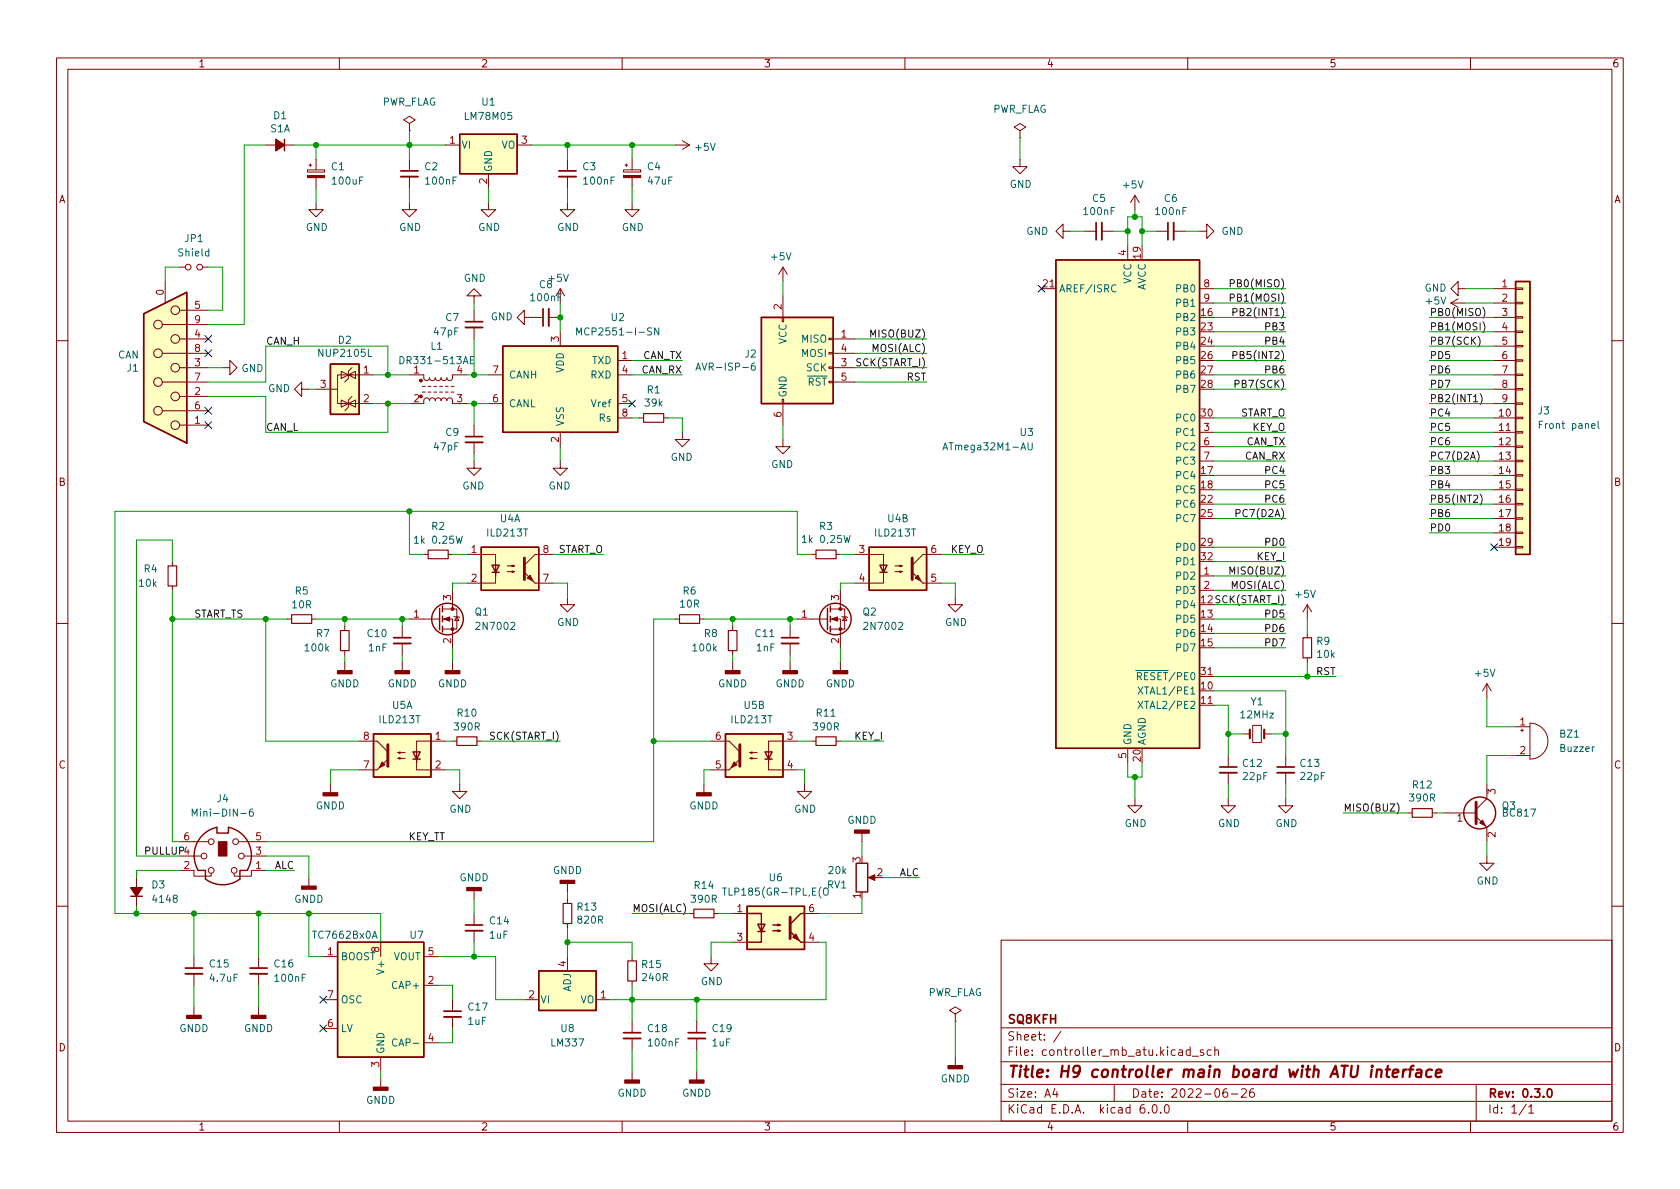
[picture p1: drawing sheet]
<svg xmlns="http://www.w3.org/2000/svg" width="297mm" height="210mm" viewBox="0 0 297 210" stroke-linecap="round" stroke-linejoin="round" font-family="sans-serif">
<g fill="none" stroke="#840000" stroke-width=".18">
<path d="M10 10.2h277v190.1h-277zM12 12.2h273v186.1h-273zM60 10.2v2M110 10.2v2M160 10.2v2M210 10.2v2M260 10.2v2M47 25.6h5.1M54.4 30h3v.4h-3zM54.6 29.2h.5M54.9 29v.5M55.9 35.8v1.3h1.2l-1.2 1.2-1.3-1.2h1.3"/>
<path d="M55.9 28.2v1.8M55.9 31.4v1.9M72.4 35.8v1.3h1.3l-1.3 1.2-1.3-1.2h1.3M72.4 21.8l1-.6-1-.6-1 .6 1 .6v1.3M72.4 23.1h.1M72.4 28.2v2M72.4 31.2v2.1M78.7 25.6h2.6M86.4 35.8v1.3h1.2l-1.2 1.2-1.3-1.2h1.3M86.4 30.7v2.6M91.4 25.6h2.6M100.3 35.8v1.3h1.3l-1.3 1.2-1.2-1.2h1.2"/>
<path d="M100.3 28.2v2M100.3 31.2v2.1M110.2 30h3.1v.4h-3.1zM110.5 29.2h.5M110.7 29v.5M111.8 35.8v1.3h1.2l-1.2 1.2-1.3-1.2h1.3M111.8 28.2v1.8M111.8 31.4v1.9M119.4 25.6h2.5M120.6 24.9l1.3 .7M121.9 25.6l-1.3 .8M180.3 28.2v1.3h1.3l-1.3 1.2-1.2-1.2h1.2"/>
<path d="M180.3 23.1l1.1-.6-1.1-.7-1 .7 1 .6v1.3M180.3 24.4h.1M200.7 34.5l.7 1.3M200.7 34.5v2.6M200.7 34.5l-.8 1.3M28.7 57.4h8.1M29.2 49.8v3.8M31.7 59.9h5.1M31.7 47.2h1.1M31.7 54.9h5.1M35.8 47.2h1M83.8 52.3h-1.3l1.3-1.3 1.3 1.3h-1.3v1.3"/>
<path d="M83.8 54.9v2M83.8 57.9v2M92.7 56.1v1.3l-1.3-1.3 1.3-1.2v1.2h3.3M97 56.1h2.1M99.1 51v2.6M99.1 58.7v2.5M99.1 51l.7 1.3M99.1 51l-.8 1.3M138.3 56.1h.3v.8h-.3zM138.4 47.2v2.6M138.4 52.3v3.8M138.4 47.2l.8 1.3"/>
<path d="M138.4 47.2l-.7 1.3M146.6 59.8h.7v.3h-.7zM147.3 59.9h3.8M184.1 51h2.6M188 40.9v1.3l-1.3-1.3 1.3-1.3v1.3h1.2M191.8 40.9h2M194.8 40.9h2M199.4 43.4v2.6M204.5 40.9h2M207.5 40.9h2M212.1 40.9h1.3v1.3l1.2-1.3-1.2-1.3v1.3M212.1 51h2.5"/>
<path d="M212.1 53.6h2.5M256.5 53.6h2.6M256.5 53.6l1.3 .8M257.8 51v1.3l-1.3-1.3 1.3-1.2v1.2h1.3M257.8 52.8l-1.3 .8M264.2 56.1h3.8M264.2 51h3.8M264.2 53.6h3.8M264.2 58.7h3.8M268 58.5h1.2v.3h-1.2zM268 56h1.2v.3h-1.2zM268 53.5h1.2v.2h-1.2z"/>
<path d="M268 50.9h1.2v.3h-1.2zM10 60.2h2M28.7 62.5h8.1M28.7 67.6h8.1M28.7 72.6h8.1M31.7 65h5.1M31.7 70.1h5.1M31.7 75.2h5.1M39.4 65h1.2v1.3l1.3-1.3-1.3-1.3v1.3M53.3 68.8v1.3l-1.2-1.3 1.2-1.2v1.2h1.3M55.9 68.8h3.8M60.3 65.7l1.3 .6-1.3 .6z"/>
<path d="M60.3 70.7l1.3 .7-1.3 .6zM61.6 66.3h-1.9v5.1h1.9M61.6 71.4l1.3-.7v1.3zM61.6 66.3l1.3-.6v1.2l-1.3-.6h.6M61.6 66.3h4.4M61.6 71.4h4.4M62.2 65l-.6 .7v1.2l-.6 .7M62.2 70.1l-.6 .6v1.3l-.6 .6M72.4 66.3h2.5l.1 .7 .4 .3 .4-.1 .1-.4 .2 .3 .3 .2 .4-.1 .2-.4 .1 .3 .3 .2 .4-.1 .2-.4 .1 .3 .3 .2 .4-.1 .2-.4 .2 .4 .4 .1 .4-.3v-.7h2.5M72.4 71.4h2.5l.1-.8 .4-.2 .4 .1 .1 .4 .2-.4 .3-.1 .4 .1 .2 .4 .2-.5h.4l.3 .1 .1 .4 .2-.4 .4-.1 .3 .1 .1 .4 .2-.4 .4-.1 .4 .2v.8h2.5M74.7 69.3h.5M74.7 68.3h.5"/>
<path d="M75.7 69.3h.5M75.7 68.3h.5M76.7 69.3h.5M76.7 68.3h.5M77.7 69.3h.5M77.7 68.3h.5M78.7 69.3h.5M78.7 68.3h.5M79.8 69.3h.5M79.8 68.3h.5M83.8 75.2v2M83.8 78.2v2.1"/>
<path d="M86.4 66.3h2.5M86.4 71.4h2.5M99.1 76.4v2.6M109.2 63.7h2.6M109.2 66.3h2.6M109.2 71.4h2.6M109.2 73.9h2.6M113 73.9h.8M117.3 73.9h.8M120.6 76.4v1.3h-1.2l1.2 1.3 1.3-1.3h-1.3M138.3 70.6h.3v.8h-.3zM138.4 77.7v1.3h-1.2l1.2 1.3 1.3-1.3h-1.3"/>
<path d="M138.4 71.4v3.8M146.6 64.9h.7v.2h-.7zM146.6 62.4h.7v.2h-.7zM147.3 65h3.8M147.3 62.5h3.8M147.3 67.6h3.8M212.1 76.4h2.5M212.1 79h2.5M264.2 63.7h3.8M264.2 66.3h3.8M264.2 71.4h3.8M264.2 73.9h3.8"/>
<path d="M264.2 76.4h3.8M264.2 79h3.8M264.2 61.2h3.8M264.2 68.8h3.8M268 78.9h1.2v.2h-1.2zM268 76.3h1.2v.3h-1.2zM268 73.8h1.2v.2h-1.2zM268 71.2h1.2v.3h-1.2zM268 68.7h1.2v.3h-1.2zM268 66.2h1.2v.2h-1.2zM268 63.6h1.2v.3h-1.2zM268 61.1h1.2v.2h-1.2z"/>
<path d="M285 60.2h2M30.5 99.3v.8M74.9 98h.8M79.2 98h.8M82.5 98h5.1v3.8v-1.9M83.8 81.5v1.3h-1.3l1.3 1.3 1.3-1.3h-1.3M97.8 98h-3.2l-1.9 1.9M99.1 81.5v1.3h-1.3l1.3 1.3 1.2-1.3h-1.2M143.5 98h.8M147.8 98h.8M151.1 98h5.1v3.8v-1.9M166.4 98h-3.2l-1.9 1.9"/>
<path d="M212.1 81.5h2.5M264.2 81.5h3.8M264.2 84.1h3.8M264.2 86.6h3.8M264.2 89.1h3.8M264.2 91.7h3.8M264.2 94.2h3.8M264.2 96.8h3.8M268 96.6h1.2v.3h-1.2zM268 94.1h1.2v.3h-1.2zM268 91.6h1.2v.2h-1.2zM268 89h1.2v.3h-1.2z"/>
<path d="M268 86.5h1.2v.2h-1.2zM268 83.9h1.2v.3h-1.2zM268 81.4h1.2v.3h-1.2zM10 110.2h2M30.5 103.6v.8M50.8 109.5h.8M55.1 109.5h.8M61 110.7v.8M61 115.1v.7M61 117.1v1.5M71.1 110.7v2.1M71.1 113.8v2"/>
<path d="M71.1 117.1v1.5M72.4 109.5h5.3M78.2 109.5h1.8v5M78.2 107.7h2.6v3.5h-2.6M80 104.4v3.3M80 117.1v1.5M80.3 109l.1 .1h.8l.1 .1M80.8 109.1l.4 .6h-.8zM87.6 101.2v1.9h-5.1M89.7 101.1h1.2l-.3 .1v-.2l.3 .1M89.7 100.1h1.2l-.3 .1v-.3l.3 .2M94.6 103.1h3.2"/>
<path d="M100.3 105.7v1.2h1.3l-1.3 1.3-1.2-1.3h1.2M119.4 109.5h.7M123.7 109.5h.8M129.5 110.7v.8M129.5 115.1v.7M129.5 117.1v1.5M139.7 110.7v2.1M139.7 113.8v2M139.7 117.1v1.5M141 109.5h5.3M146.8 109.5h1.8v5M146.8 107.7h2.6v3.5h-2.6"/>
<path d="M148.6 104.4v3.3M148.6 117.1v1.5M148.8 109l.2 .1h.7l.2 .1M149.4 109.1l.3 .6h-.7zM156.2 101.2v1.9h-5.1M158.2 101.1h1.3l-.4 .1v-.2l.4 .1M158.2 100.1h1.3l-.4 .1v-.3l.4 .2M163.2 103.1h3.2M168.9 105.7v1.2h1.3l-1.3 1.3-1.3-1.3h1.3M212.1 101.8h2.5M212.1 104.4h2.5M212.1 119.6h2.5"/>
<path d="M231.1 106.9v2.6M231.1 112v.8M231.1 116.3v.8M231.1 106.9l.8 1.3M231.1 106.9l-.7 1.3M285 110.2h2M58.4 138.7v1.5M63.5 131.1h3.2l1.9 1.9M63.5 136.1h3.2M70.4 134.1l.3-.1v.2l-.3-.1h1.2M70.4 133.1l.3-.1v.2l-.3-.1h1.2M73.7 134.2v1.9h5"/>
<path d="M78.7 131.1h-5v3.8v-1.9M80 131.1h.8M81.3 138.7v1.2h1.2l-1.2 1.3-1.3-1.3h1.3M84.3 131.1h.8M124.5 138.7v1.5M125.7 136.1h3.2M125.7 131.1h3.2l1.9 1.9M132.6 134.1l.4-.1v.2l-.4-.1h1.3M132.6 133.1l.4-.1v.2l-.4-.1h1.3M135.9 134.2v1.9h5.1M141 131.1h-5.1v3.8v-1.9M142.2 138.7v1.2h1.3l-1.3 1.3-1.2-1.3h1.2"/>
<path d="M143.5 131.1h.8M147.8 131.1h.8M199.4 132.3v2.6M212.1 124.7h2.5M217.2 133.6v2M217.2 136.6v2.1M219.7 129.8h1.3M221.5 128.3h1.5v3h-1.5zM223.5 129.8h1.3M227.3 133.6v2M227.3 136.6v2.1M262.9 138.7v2.5l-1.9 1.9"/>
<path d="M262.9 120.9v2.5M262.9 120.9l.8 1.3M262.9 120.9l-.8 1.3M268 128.5h2.5M268 133.6h2.5M268.9 129.2h.5M269.1 128.9v.5M270.5 127.9a3.2 3.2 0 0 1 3.2 3.2 3.2 3.2 0 0 1-3.2 3.1zM24.1 155.2v5.1M31.7 153.9h2.6v1h3v-.5M31.7 151.4h3.9M31.7 148.8h5.1"/>
<path d="M42.2 148.8h4.8M43.2 151.4h3.8M47 153.9h-2.6v1h-3v-.5M54.6 155.2v1.5M83.8 157.5v1.5M100.3 156.2v1.5M100.3 159v.8M152.4 147.3v1.5M153.9 155.2h1M200.7 141.2v1.3h1.2l-1.2 1.3-1.3-1.3h1.3M217.2 141.2v1.3h1.2l-1.2 1.3-1.3-1.3h1.3M227.3 141.2v1.3h1.3l-1.3 1.3-1.2-1.3h1.2"/>
<path d="M248.9 143.8h.8M253.2 143.8h.8M255.3 143.8h5.7M261 144.4l1.9 1.9v2.5M262.9 151.4v1.2h1.3l-1.3 1.3-1.3-1.3h1.3M10 160.2h2M34.3 169.2v2M34.3 172.2v2M34.3 178v1.6M45.7 169.2v2M45.7 172.2v2M45.7 178v1.6"/>
<path d="M57.1 169.2h2.6M57.1 176.8h2.6M67.3 166.6v2.6M74.9 169.2h2.6M74.9 174.2h2.6M80 176.8v2M80 179.8v2.1M83.8 161.5v2.1M83.8 164.6v2M92.7 176.8h2.5M100.3 163.3v.8M100.3 169.2v2.5"/>
<path d="M105.4 176.8h2.5M111.8 169.2v.7M111.8 173.5v.7M121.9 161.5h.8M125.7 169.2v1.2h1.3l-1.3 1.3-1.2-1.3h1.2M126.2 161.5h.8M129.5 161.5h2.6M129.5 166.6h2.6M142.2 161.5h2.6M142.2 166.6h2.6M168.9 179.3l1-.6-1-.7-1 .7 1 .6v1.3M177 166.3h108v32h-108z"/>
<path d="M285 160.2h2M57.1 181.9h2.6M60 198.3v2M67.3 186.9v2.6M67.3 190.7v1.6M74.9 184.4h2.6M110 198.3v2M111.8 180.6v2M111.8 183.6v2.1M111.8 189.5v1.5M123.2 180.6v2M123.2 183.6v2.1"/>
<path d="M123.2 189.5v1.5M160 198.3v2M168.9 180.6h.1M168.9 186.9v1.6M177 194.8h108M177 191.8h108M177 187.8h108M177 181.8h108M186.5 192.5l-.4 1h1M186.9 193v1M187.6 182.4l-1.3 1.9M197 191.8v3"/>
<path d="M202.3 195.3a.59 .59 0 0 0-.7 .7v.5l.1 .3h.4l.3-.1v-.5l-.1-.2-.4-.1-.3 .3M203.1 196.7v.1M203.9 195.4l.2-.1a.81 .81 0 0 1 .6 .7 .81 .81 0 0 1-.3 .8h-.2a.81 .81 0 0 1-.6-.6 .81 .81 0 0 1 .3-.8zM205.2 196.7v.1M206.1 195.4l.1-.1a.81 .81 0 0 1 .6 .7 .81 .81 0 0 1-.3 .8h-.1a.81 .81 0 0 1-.6-.6 .81 .81 0 0 1 .3-.8zM210 198.3v2M210.4 185.7l-.4-.1-.3 .3v.4l.2 .3h.5M210.4 185.1v1.5M210.8 186.8h1.1M212.8 185.7l-.4-.1-.2 .2 .1 .3 .5 .1v.4h-.6M214.1 185.7l-.4-.1-.3 .3v.4l.2 .3h.5M214.8 185.8l.2-.2 .4 .1v.9"/>
<path d="M214.8 185.1v1.5M216.9 192.5a.59 .59 0 0 0-.7 .7v.5l.2 .3h.4l.2-.1 .1-.5-.2-.2-.4-.1-.3 .3M217.7 193.5h1.2M219.5 192.7l.6-.2 .2 .2 .1 .3-1 1h1M221.6 192.5a.59 .59 0 0 0-.7 .7v.5l.2 .3h.4l.2-.1 .1-.5-.2-.2-.4-.1-.3 .3M260 198.3v2M261 191.8v6.5M269.9 195.3l-1.3 1.9M270.3 195.8l.4-.5v1.5M270.3 196.8h.9"/>
<circle cx="27.9" cy="57.4" r=".76"/>
<circle cx="31" cy="54.9" r=".76"/>
<circle cx="31" cy="59.9" r=".76"/>
<circle cx="33.3" cy="47.2" r=".51"/>
<circle cx="35.3" cy="47.2" r=".51"/>
<circle cx="27.9" cy="67.6" r=".76"/>
<circle cx="27.9" cy="72.6" r=".76"/>
<circle cx="27.9" cy="62.5" r=".76"/>
<circle cx="31" cy="70.1" r=".76"/>
<circle cx="31" cy="75.2" r=".76"/>
<circle cx="31" cy="65" r=".76"/>
<circle cx="36.1" cy="151.4" r=".51"/>
<circle cx="37.3" cy="148.8" r=".51"/>
<circle cx="37.3" cy="153.9" r=".51"/>
<circle cx="41.4" cy="153.9" r=".51"/>
<circle cx="41.7" cy="148.8" r=".51"/>
<circle cx="42.7" cy="151.4" r=".51"/>
</g>
<g fill="none" stroke="#840000" stroke-width=".3">
<path d="M70.9 30.2h3M98.8 30.2h3.1M193.8 39.4v3M206.5 39.4v3M82.3 56.9h3M96 54.6v3.1M82.3 77.2h3M69.6 112.8h3M138.2 112.8h3M215.6 135.6h3.1M225.8 135.6h3.1M32.8 171.2h3"/>
<path d="M44.2 171.2h3M78.5 178.8h3M82.3 163.6h3M110.2 182.6h3.1M121.7 182.6h3M273.8 192.6l.1-.1a.81 .81 0 0 1 .6 .7 .81 .81 0 0 1-.3 .8h-.1a.82 .82 0 0 1-.6-.6 .82 .82 0 0 1 .3-.8z"/>
</g>
<path d="M245 189.1h.8M245.4 188.5l-.2 1.7v.2l.4 .1M246.3 189.8l.9-.2v-.4l-.2-.1-.6 .1-.2 1 .3 .3 .5-.1M248.2 189.1l-.2 1.4M248.7 189.1l-.4 .1-.2 .3M249.1 189.1h.8M250 188.5l-.4 .1-.2 .1-.2 1.8M250.5 189.2l.2-.1 .6 .1-.1 1.3M251.3 189.6l-.6 .1a.4 .4 0 0 0-.4 .3 .4 .4 0 0 0 .3 .5l.6-.1M253.2 189.2a.66 .66 0 0 0-1 .3l-.1 .6 .2 .3 .2 .1 .5-.1M253.9 189.8l1-.2-.1-.4-.2-.1-.6 .1-.2 1 .3 .3 .6-.1" fill="none" stroke="#840000" stroke-width=".4"/>
<g fill="none" stroke="#840000" stroke-width=".33">
<path d="M70.9 31.2h3M98.8 31.2h3.1M194.8 39.4v3M207.5 39.4v3M82.3 57.9h3M97 54.6v3.1M82.3 78.2h3M69.6 113.8h3M138.2 113.8h3M215.6 136.6h3.1M225.8 136.6h3.1M32.8 172.2h3"/>
<path d="M44.2 172.2h3M78.5 179.8h3M82.3 164.6h3M110.2 183.6h3.1M121.7 183.6h3"/>
</g>
<g fill="none" stroke="#840000" stroke-width=".25">
<path d="M50.3 24.6v2.1M81.3 23.7h10.1v7h-10.1zM25.4 55.5l7.6-3.8v26.7l-7.6-3.9zM134.6 56.1h12.7v15.3h-12.7zM186.7 46h25.4v86.3h-25.4zM268 49.8h2.5v48.2h-2.5zM58.4 64.4h5.1v8.9h-5.1zM88.9 61.2h20.3v15.2h-20.3zM85.1 96.8h10.1v7.6h-10.1zM87 99.9h1.3l-.7 1.3zM153.7 96.8h10.1v7.6h-10.1zM155.6 99.9h1.2l-.6 1.3z"/>
<path d="M77.7 107.6v3.8M78.2 107.2v1M78.2 109v1M78.2 110.7v1.1M87 101.2h1.3M146.3 107.6v3.8M146.8 107.2v1M146.8 109v1M146.8 110.7v1.1M155.6 101.2h1.2M66 129.8h10.2v7.6h-10.2zM73 133h1.3l-.6 1.2z"/>
<path d="M73 134.2h1.3M128.3 129.8h10.1v7.6h-10.1zM135.3 133h1.2l-.6 1.2zM135.3 134.2h1.2M23.1 158.5h2M35.7 147.8l1-.8 1.7-.7v1h2v-1a5 5 0 0 1 3.3 7.6h-1.3v1.5a5.1 5.1 0 0 1-6.1 0v-1.5h-1.2a5.1 5.1 0 0 1 .6-6.1zM151.4 152.6h2v5.1h-2zM59.7 166.6h15.2v20.3h-15.2zM95.2 171.7h10.2v7h-10.2zM132.1 160.3h10.1v7.6h-10.1zM132.1 161.5h2.5v5.1h-2.5M134 163.4h1.3l-.7 1.3z"/>
<path d="M134 164.7h1.3M136.7 164.6h1.2l-.4 .1v-.2l.4 .1M136.7 163.6h1.2l-.4 .1v-.3l.4 .2M139.7 164.7l1.9 1.9h.6M142.2 161.5h-.6l-1.9 1.9"/>
<circle cx="79.1" cy="109.5" r="2.79"/>
<circle cx="147.7" cy="109.5" r="2.79"/>
<circle cx="261.6" cy="143.8" r="2.82"/>
</g>
<g fill="#840000" stroke="#840000" stroke-width=".18">
<path d="M38.6 148.8h1.5v2.6h-1.5z"/>
<path d="M92.7 101.2l1.9 1.9z"/>
<path d="M93.2 102.2l.5-.5 .5 1z"/>
<path d="M66.7 136.1l1.9-1.9z"/>
<path d="M67.6 134.7l.5 .5-1 .6z"/>
<path d="M110.2 31h3.1v.4h-3.1z"/>
<path d="M261.6 145.5l.5-.5 .5 1z"/>
<path d="M161.3 101.2l1.9 1.9z"/>
<path d="M161.8 102.2l.5-.5 .5 1z"/>
<path d="M128.9 136.1l1.9-1.9z"/>
<path d="M129.8 134.7l.5 .5-1 .6z"/>
<path d="M147.1 109.5l1-.4v.7z"/>
<path d="M78.5 109.5l1-.4v.7z"/>
<path d="M153.5 155.2l1.2-.5v1z"/>
<path d="M54.4 31h3v.4h-3z"/>
<circle cx="74.4" cy="67.3" r=".25"/>
<circle cx="148.6" cy="111.2" r=".25"/>
<circle cx="148.6" cy="107.7" r=".25"/>
<circle cx="80" cy="111.2" r=".25"/>
<circle cx="80" cy="107.7" r=".25"/>
</g>
<g fill="none" stroke="#006464" stroke-width=".18">
<path d="M102 59.2v-1.2l.4 .9 .4-.9v1.2M116.5 58v1.2l-.7-1.2v1.2M197.3 50.5a.6 .6 0 0 0-.8 .4 .6 .6 0 0 0 .6 .7l.2-.1M70.7 63.1a.64 .64 0 0 1 .7 .6 .64 .64 0 0 1-.7 .6zM83.2 63.7h.4M83.8 63.1h-.6v1.2h.6M123 65.5l.5-1.3 .4 1.3M123.2 65.1h.6M133.4 64.2l-.3 .1a.86 .86 0 0 0 0 1.2l.4-.2 .1-.4-.3-.2h-.2l-.3 .2M166.7 79.6l.4-1.3 .5 1.3M181.8 78.3v1l.2 .3 .4-.1 .1-.2v-1M282.6 74.5v1.1l.1 .2"/>
<path d="M201.2 121.5l.9 1.2M201.2 124l.9 1.3M202.1 121.5l-.9 1.2M202.1 124l-.9 1.3M34 144.3v-1.2l.4 .9 .4-.9v1.2M44.7 143.1h-.4a.85 .85 0 0 0 0 1.2l.5-.1v-.4l-.2-.3-.4 .1-.1 .2M127.8 157h.7M145.7 157.2l.2-.2a.43 .43 0 0 1 .5 .5v.4a.42 .42 0 0 1-.4 .4 .42 .42 0 0 1-.4-.4zM65.8 165.9l.5-1.2 .4 1.2M70.2 183.8a.6 .6 0 0 0-.9 .4 .6 .6 0 0 0 .6 .8l.3-.1"/>
</g>
<g fill="#840000" stroke="#840000" stroke-width=".25">
<path d="M23.1 157h2l-1 1.5z"/>
<path d="M128.3 118.6h2.5v.5h-2.5z"/>
<path d="M33 179.6h2.6v.5h-2.6z"/>
<path d="M44.4 179.6h2.6v.5h-2.6z"/>
<path d="M57.1 140.2h2.6v.5h-2.6z"/>
<path d="M138.4 118.6h2.6v.5h-2.6z"/>
<path d="M53.3 156.7h2.6v.5h-2.6z"/>
<path d="M151.1 146.8h2.6v.5h-2.6z"/>
<path d="M147.3 118.6h2.6v.5h-2.6z"/>
<path d="M123.2 140.2h2.5v.5h-2.5z"/>
<path d="M110.5 191h2.5v.5h-2.5z"/>
<path d="M167.6 188.5h2.6v.5h-2.6z"/>
<path d="M69.8 118.6h2.6v.5h-2.6z"/>
<path d="M82.5 157h2.6v.5h-2.6z"/>
<path d="M59.7 118.6h2.5v.5h-2.5z"/>
<path d="M66 192.3h2.6v.5h-2.6z"/>
<path d="M78.7 118.6h2.6v.5h-2.6z"/>
<path d="M121.9 191h2.6v.5h-2.6z"/>
<path d="M140.2 165.7l.5-.5 .5 1z"/>
<path d="M48.8 24.6l1.5 1-1.5 1.1z"/>
<path d="M99.1 155.7h2.5v.5h-2.5z"/>
</g>
<g fill="#ffffc2" stroke="#ffffc2" stroke-width=".18">
<path d="M88.9 61.2h20.3v15.2h-20.3z"/>
<path d="M134.6 56.1h12.7v15.3h-12.7z"/>
<path d="M85.1 96.8h10.1v7.6h-10.1z"/>
<path d="M66 129.8h10.2v7.6h-10.2z"/>
<path d="M153.7 96.8h10.1v7.6h-10.1z"/>
<path d="M186.7 46h25.4v86.3h-25.4z"/>
<path d="M128.3 129.8h10.1v7.6h-10.1z"/>
<path d="M59.7 166.6h15.2v20.3h-15.2z"/>
<path d="M268 49.8h2.5v48.2h-2.5z"/>
<path d="M81.3 23.7h10.1v7h-10.1z"/>
<path d="M25.4 55.5l7.6-3.8v26.7l-7.6-3.9z"/>
<path d="M132.1 160.3h10.1v7.6h-10.1z"/>
<path d="M58.4 64.4h5.1v8.9h-5.1z"/>
<path d="M95.2 171.7h10.2v7h-10.2z"/>
</g>
<g fill="none" stroke="#840000" stroke-width=".2">
<path d="M113.8 73.1h3.5v1.6h-3.5zM75.7 97.3h3.5v1.5h-3.5zM144.3 97.3h3.5v1.5h-3.5zM29.7 100.1h1.5v3.5h-1.5zM51.6 108.7h3.5v1.5h-3.5zM60.2 111.5h1.5v3.6h-1.5zM120.1 108.7h3.6v1.5h-3.6zM128.8 111.5h1.5v3.6h-1.5zM230.4 112.8h1.5v3.5h-1.5zM80.8 130.3h3.5v1.5h-3.5zM144.3 130.3h3.5v1.5h-3.5zM99.6 159.8h1.5v3.5h-1.5z"/>
<path d="M249.7 143h3.5v1.5h-3.5zM111 169.9h1.5v3.6h-1.5zM122.7 160.8h3.5v1.5h-3.5z"/>
</g>
<path d="M92.7 98.7v3.8M161.3 98.7v3.8M68.6 131.7v3.8M130.8 131.7v3.8M261 141.9v3.8M139.7 162.2v3.8" fill="none" stroke="#840000" stroke-width=".51"/>
<path d="M221 129v1.6M223.5 129v1.6" fill="none" stroke="#840000" stroke-width=".38"/>
<g fill="none" stroke="#0f0f0f" stroke-width=".18">
<path d="M154 59.6v-1.3l.4 1 .4-1v1.3M217.5 50.1h.6l.1-.2v-.3l-.7-.1v1.2M217.5 52.7l.6-.1 .1-.2v-.3l-.7-.1v1.3M218 55.2l.6-.1 .1-.1v-.3l-.7-.2v1.3M261.3 59.4a1.46 1.46 0 0 1 0 2M262.2 54.4a1.46 1.46 0 0 1 0 1.9M262.2 56.9a1.46 1.46 0 0 1 0 1.9M218 62.8h.6l.1-.2v-.3l-.7-.1v1.2M218.4 67.9l.6-.1 .1-.1-.1-.3-.6-.2v1.3M261.2 79.8a1.46 1.46 0 0 1 0 1.9M261.7 69.6a1.46 1.46 0 0 1 0 1.9M218.5 90.8l.6-.1 .2-.2-.1-.3-.7-.1v1.3"/>
<path d="M261.7 87.4a1.46 1.46 0 0 1 0 1.9M217.5 101.5v-1.2l.4 .9 .4-.9v1.2M247 142a1.46 1.46 0 0 1 0 1.9"/>
</g>
<g fill="none" stroke="#009600" stroke-width=".18">
<path d="M47 25.6h-3.8v31.8h-6.4M52.1 25.6h26.6M55.9 25.6v2.6M55.9 33.3v2.5M72.4 23.1v5.1M72.4 33.3v2.5M86.4 33.3v2.5M94 25.6h25.4M100.3 25.6v2.6M100.3 33.3v2.5M111.8 25.6v2.6M111.8 33.3v2.5"/>
<path d="M180.3 24.4v3.8M200.7 37.1v1.2M31.7 47.2h-2.5v2.6M36.8 47.2h2.6v7.7h-2.6M83.8 53.6v1.3M83.8 59.9v6.4M99.1 53.6v5.1M138.4 49.8v2.5M151.1 59.9h12.7M189.2 40.9h2.6M196.8 40.9h2.6M199.4 43.4v-5.1h2.5v5.1"/>
<path d="M201.9 40.9h2.6M209.5 40.9h2.6M214.6 58.7h12.7M214.6 56.1h12.7M214.6 51h12.7M214.6 53.6h12.7M252.7 58.7h11.5M252.7 56.1h11.5M259.1 51h5.1M259.1 53.6h5.1M36.8 70.1h10.2v6.3h21.6v-5M36.8 65h2.6"/>
<path d="M54.6 68.8h1.3M66 71.4h6.4M66 66.3h6.4M68.6 66.3v-5.1h-21.6v6.4h-10.2M82.5 71.4h3.9M82.5 66.3h3.9M83.8 71.4v3.8M99.1 79v2.5M111.8 66.3h8.8M111.8 73.9h1.2M111.8 63.7h8.8M118.1 73.9h2.5v2.5"/>
<path d="M138.4 75.2v2.5M151.1 62.5h12.7M151.1 65h12.7M151.1 67.6h12.7M214.6 61.2h12.7M214.6 68.8h12.7M214.6 76.4h12.7M214.6 66.3h12.7M214.6 73.9h12.7M214.6 63.7h12.7M214.6 79h12.7M252.7 61.2h11.5"/>
<path d="M252.7 71.4h11.5M252.7 68.8h11.5M252.7 76.4h11.5M252.7 66.3h11.5M252.7 73.9h11.5M252.7 63.7h11.5M252.7 79h11.5M30.5 99.3v-3.8h-6.4v55.9h7.6M72.4 90.4v7.6h2.5M80 98h2.5M83.8 80.3v1.2M97.8 98h8.9"/>
<path d="M143.5 98h-2.5v-7.6h-120.7v71.1h47v5.1M148.6 98h2.5M166.4 98h7.6M214.6 81.5h12.7M214.6 89.1h12.7M214.6 84.1h12.7M214.6 86.6h12.7M214.6 96.8h12.7M214.6 99.3h12.7M214.6 91.7h12.7M252.7 81.5h11.5M252.7 89.1h11.5"/>
<path d="M252.7 84.1h11.5M252.7 86.6h11.5M252.7 91.7h11.5M252.7 94.2h11.5M30.5 109.5h20.3M30.5 104.4v44.4h1.2M47 109.5v21.6h16.5M55.9 109.5h16.5M61 109.5v1.2M61 115.8v1.3M71.1 109.5v1.2M71.1 115.8v1.3"/>
<path d="M80 114.5v2.6M82.5 103.1h-2.5v1.3M97.8 103.1h2.5v2.6M119.4 109.5h-3.8v39.3h-68.6M124.5 109.5h16.5M129.5 109.5v1.2M129.5 115.8v1.3M139.7 109.5v1.2M139.7 115.8v1.3M148.6 114.5v2.6M151.1 103.1h-2.5v1.3M166.4 103.1h2.5v2.6"/>
<path d="M214.6 109.5h12.7M214.6 119.6h21.6M214.6 112h12.7M214.6 101.8h12.7M214.6 104.4h12.7M214.6 106.9h12.7M214.6 114.5h12.7M231.1 109.5v2.5M231.1 117.1v2.5M63.5 136.1h-5.1v2.6M78.7 131.1h1.3M78.7 136.1h2.6v2.6"/>
<path d="M85.1 131.1h14M115.6 131.1h10.1M125.7 136.1h-1.2v2.6M141 131.1h2.5M141 136.1h1.2v2.6M148.6 131.1h7.6M199.4 134.9v2.5h2.5v-2.5M200.7 137.4v3.8M214.6 122.2h12.7v11.4M214.6 124.7h2.6v8.9M217.2 129.8h2.5M217.2 138.7v2.5"/>
<path d="M224.8 129.8h2.5M227.3 138.7v2.5M262.9 123.4v5.1h5.1M268 133.6h-5.1v5.1M31.7 153.9h-7.6v1.3M47 151.4h7.6v3.8M47 153.9h5.1M83.8 159v2.5M100.3 157.7v1.3M152.4 148.8v2.6M152.4 159v2.5h-7.6M156.2 155.2h6.4"/>
<path d="M237.5 143.8h11.4M254 143.8h1.3M262.9 148.8v2.6M24.1 160.3v1.2M34.3 161.5v7.7M34.3 174.2v3.8M45.7 161.5v7.7M45.7 174.2v3.8M54.6 161.5v7.7h2.5M77.5 169.2h10.1v7.6h5.1M77.5 174.2h2.5v2.6M83.8 166.6v2.6"/>
<path d="M100.3 164.1v5.1M100.3 166.6h11.5v2.6M111.8 174.2v6.4M111.8 161.5h10.1M123.2 176.8v3.8M127 161.5h2.5M129.5 166.6h-3.8v2.6M144.8 166.6h1.2v10.2h-38.1M67.3 189.5v1.2M80 181.9v2.5h-2.5M111.8 185.7v3.8M123.2 185.7v3.8"/>
<path d="M168.9 180.6v6.3"/>
</g>
<g fill="none" stroke="#000084" stroke-width=".18">
<path d="M36.2 59.3l1.2 1.2M37.4 59.3l-1.2 1.2M183.5 50.4l1.3 1.3M184.8 50.4l-1.3 1.3M36.2 61.9l1.2 1.2M36.2 72l1.2 1.2M36.2 74.6l1.2 1.2M37.4 61.9l-1.2 1.2M37.4 72l-1.2 1.2M37.4 74.6l-1.2 1.2M111.2 70.8l1.2 1.2M112.4 70.8l-1.2 1.2"/>
<path d="M263.6 96.2l1.2 1.2M264.8 96.2l-1.2 1.2M56.5 176.2l1.3 1.2M57.8 176.2l-1.3 1.2M56.5 181.2l1.3 1.3M57.8 181.2l-1.3 1.3"/>
</g>
<g fill="#009600" stroke="#009600" stroke-width=".18">
<circle cx="55.9" cy="25.6" r=".46"/>
<circle cx="72.4" cy="25.6" r=".46"/>
<circle cx="83.8" cy="71.4" r=".46"/>
<circle cx="83.8" cy="66.3" r=".46"/>
<circle cx="54.6" cy="161.5" r=".46"/>
<circle cx="61" cy="109.5" r=".46"/>
<circle cx="71.1" cy="109.5" r=".46"/>
<circle cx="72.4" cy="90.4" r=".46"/>
<circle cx="24.1" cy="161.5" r=".46"/>
<circle cx="34.3" cy="161.5" r=".46"/>
<circle cx="45.7" cy="161.5" r=".46"/>
<circle cx="68.6" cy="66.3" r=".46"/>
<circle cx="68.6" cy="71.4" r=".46"/>
<circle cx="47" cy="109.5" r=".46"/>
<circle cx="30.5" cy="109.5" r=".46"/>
<circle cx="83.8" cy="169.2" r=".46"/>
<circle cx="217.2" cy="129.8" r=".46"/>
<circle cx="200.7" cy="137.4" r=".46"/>
<circle cx="199.4" cy="40.9" r=".46"/>
<circle cx="200.7" cy="38.3" r=".46"/>
<circle cx="201.9" cy="40.9" r=".46"/>
<circle cx="231.1" cy="119.6" r=".46"/>
<circle cx="227.3" cy="129.8" r=".46"/>
<circle cx="139.7" cy="109.5" r=".46"/>
<circle cx="115.6" cy="131.1" r=".46"/>
<circle cx="129.5" cy="109.5" r=".46"/>
<circle cx="111.8" cy="25.6" r=".46"/>
<circle cx="100.3" cy="25.6" r=".46"/>
<circle cx="99.1" cy="56.1" r=".46"/>
<circle cx="111.8" cy="176.8" r=".46"/>
<circle cx="100.3" cy="166.6" r=".46"/>
<circle cx="123.2" cy="176.8" r=".46"/>
</g>
<text font-size="2.8" fill="#840000" x="178" y="190.6">Title: H9 controller main board with ATU interface</text>
<g font-size="2.1" fill="#840000">
<text x="178" y="184">Sheet: /</text>
<text x="178" y="181">SQ8KFH</text>
<text x="178" y="186.7">File: controller_mb_atu.kicad_sch</text>
<text x="178" y="196.9">KiCad E.D.A. kicad 6.0.0</text>
<text x="178" y="194.1">Size: A4</text>
<text x="200" y="194.1">Date: 2022-06-26</text>
<text x="263" y="194.1">Rev: 0.3.0</text>
<text x="263" y="196.9">Id: 1/1</text>
</g>
<g font-size="1.8" fill="#840000">
<text x="35" y="11.9">1</text>
<text x="85" y="11.9">2</text>
<text x="135" y="11.9">3</text>
<text x="185" y="11.9">4</text>
<text x="235" y="11.9">5</text>
<text x="285" y="11.9">6</text>
<text x="10.3" y="35.9">A</text>
<text x="285.3" y="35.9">A</text>
<text x="10.3" y="85.9">B</text>
<text x="285.3" y="85.9">B</text>
<text x="10.3" y="135.9">C</text>
<text x="285.3" y="135.9">C</text>
<text x="10.3" y="185.9">D</text>
<text x="285.3" y="185.9">D</text>
<text x="35" y="199.9">1</text>
<text x="85" y="199.9">2</text>
<text x="135" y="199.9">3</text>
<text x="185" y="199.9">4</text>
<text x="235" y="199.9">5</text>
<text x="285" y="199.9">6</text>
</g>
<g font-size="1.8" fill="#006464">
<text x="47.8" y="23.4">S1A</text>
<text x="48.4" y="21.1">D1</text>
<text x="67.4" y="18.7">PWR_FLAG</text>
<text x="82.4" y="21.2">LM78M05</text>
<text x="85.2" y="18.7">U1</text>
<text x="175.4" y="19.9">PWR_FLAG</text>
<text x="81.5" y="26.3">VI</text>
<text x="88.6" y="26.3">VO</text>
<text x="123" y="26.7">+5V</text>
<text x="58.6" y="30.1">C1</text>
<text x="58.9" y="32.6">100uF</text>
<text x="75.1" y="30.1">C2</text>
<text x="75.4" y="32.6">100nF</text>
<text x="87" y="30.5" transform="rotate(-90 87 30.5)">GND</text>
<text x="103.1" y="30.1">C3</text>
<text x="103.3" y="32.6">100nF</text>
<text x="114.5" y="30.1">C4</text>
<text x="114.6" y="32.6">47uF</text>
<text x="178.5" y="33.2">GND</text>
<text x="193.2" y="35.7">C5</text>
<text x="198.7" y="33.3">+5V</text>
<text x="205.9" y="35.7">C6</text>
<text x="54" y="40.8">GND</text>
<text x="70.6" y="40.8">GND</text>
<text x="84.5" y="40.8">GND</text>
<text x="98.5" y="40.8">GND</text>
<text x="109.9" y="40.8">GND</text>
<text x="181.4" y="41.5">GND</text>
<text x="191.8" y="38">100nF</text>
<text x="204.5" y="38">100nF</text>
<text x="215.9" y="41.5">GND</text>
<text x="31.6" y="45.3">Shield</text>
<text x="32.7" y="42.8">JP1</text>
<text x="136.5" y="46">+5V</text>
<text x="82" y="49.8">GND</text>
<text x="94" y="53.3">100nF</text>
<text x="95.4" y="50.9">C8</text>
<text x="97.1" y="49.8">+5V</text>
<text x="187.2" y="51.7">AREF/ISRC</text>
<text x="200" y="50.2" transform="rotate(-90 200 50.2)">VCC</text>
<text x="202.6" y="51.5" transform="rotate(-90 202.6 51.5)">AVCC</text>
<text x="208.1" y="51.7">PB0</text>
<text x="251.8" y="51.6">GND</text>
<text x="252.2" y="53.8">+5V</text>
<text x="76.8" y="59.3">47pF</text>
<text x="78.8" y="56.8">C7</text>
<text x="86.7" y="56.6">GND</text>
<text x="103.2" y="59.3">MCP2551-I-SN</text>
<text x="108.1" y="56.8">U2</text>
<text x="208.1" y="56.8">PB2</text>
<text x="208.1" y="59.3">PB3</text>
<text x="208.1" y="54.2">PB1</text>
<text x="20.8" y="63.4">CAN</text>
<text x="22.5" y="65.7">J1</text>
<text x="42.7" y="65.8">GND</text>
<text x="56.6" y="63.1">NUP2105L</text>
<text x="59.8" y="60.8">D2</text>
<text x="71.5" y="64.4">DR331-513AE</text>
<text x="76.2" y="61.8">L1</text>
<text x="99.7" y="66" transform="rotate(-90 99.7 66)">VDD</text>
<text x="104.7" y="64.4">TXD</text>
<text x="124" y="65.5">AVR-ISP-6</text>
<text x="131.7" y="63.2">J2</text>
<text x="139.1" y="60.9" transform="rotate(-90 139.1 60.9)">VCC</text>
<text x="141.8" y="60.6">MISO</text>
<text x="141.8" y="63.1">MOSI</text>
<text x="142.6" y="65.7">SCK</text>
<text x="208.1" y="61.8">PB4</text>
<text x="208.1" y="64.4">PB5</text>
<text x="47.4" y="69.3">GND</text>
<text x="89.9" y="66.9">CANH</text>
<text x="104.5" y="66.9">RXD</text>
<text x="114.1" y="71.9">39k</text>
<text x="114.4" y="69.6">R1</text>
<text x="139.1" y="70.4" transform="rotate(-90 139.1 70.4)">GND</text>
<text x="141.4" y="68.2">~{RST}</text>
<text x="208.1" y="66.9">PB6</text>
<text x="208.1" y="69.5">PB7</text>
<text x="78.8" y="77.1">C9</text>
<text x="89.9" y="72">CANL</text>
<text x="99.7" y="75.4" transform="rotate(-90 99.7 75.4)">VSS</text>
<text x="104.8" y="72">Vref</text>
<text x="105.9" y="74.5">Rs</text>
<text x="180.4" y="77.1">U3</text>
<text x="208.1" y="77.1">PC1</text>
<text x="208.1" y="74.5">PC0</text>
<text x="272" y="73.3">J3</text>
<text x="272.6" y="75.8">Front panel</text>
<text x="76.8" y="79.6">47pF</text>
<text x="118.6" y="81.5">GND</text>
<text x="136.3" y="82.7">GND</text>
<text x="167.4" y="79.6">ATmega32M1-AU</text>
<text x="208.1" y="79.6">PC2</text>
<text x="208.1" y="82.2">PC3</text>
<text x="81.7" y="86.6">GND</text>
<text x="97" y="86.6">GND</text>
<text x="208.1" y="84.7">PC4</text>
<text x="208.1" y="87.2">PC5</text>
<text x="208.1" y="89.8">PC6</text>
<text x="76.3" y="93.7">R2</text>
<text x="86.5" y="94.9">ILD213T</text>
<text x="88.4" y="92.3">U4A</text>
<text x="144.9" y="93.7">R3</text>
<text x="155.1" y="94.9">ILD213T</text>
<text x="157" y="92.3">U4B</text>
<text x="208.1" y="92.3">PC7</text>
<text x="25.5" y="101.2">R4</text>
<text x="73.7" y="96.1">1k 0.25W</text>
<text x="142.3" y="96">1k 0,25W</text>
<text x="208.1" y="97.4">PD0</text>
<text x="208.1" y="99.9">PD1</text>
<text x="24.7" y="103.8">10k</text>
<text x="51.7" y="107.6">10R</text>
<text x="52.2" y="105.1">R5</text>
<text x="120.3" y="107.4">10R</text>
<text x="120.8" y="105.1">R6</text>
<text x="208.1" y="102.5">PD2</text>
<text x="208.1" y="107.6">PD4</text>
<text x="208.1" y="105">PD3</text>
<text x="229.2" y="105.7">+5V</text>
<text x="56" y="112.6">R7</text>
<text x="65" y="112.6">C10</text>
<text x="84" y="108.8">Q1</text>
<text x="84.5" y="111.4">2N7002</text>
<text x="98.5" y="110.7">GND</text>
<text x="124.6" y="112.6">R8</text>
<text x="133.6" y="112.6">C11</text>
<text x="152.6" y="108.8">Q2</text>
<text x="153.1" y="111.4">2N7002</text>
<text x="167.1" y="110.7">GND</text>
<text x="208.1" y="110.1">PD5</text>
<text x="208.1" y="112.6">PD6</text>
<text x="54" y="115.2">100k</text>
<text x="65.2" y="115.2">1nF</text>
<text x="122.6" y="115.2">100k</text>
<text x="133.8" y="115.2">1nF</text>
<text x="208.1" y="115.2">PD7</text>
<text x="232.8" y="114">R9</text>
<text x="233" y="116.3">10k</text>
<text x="260.9" y="119.7">+5V</text>
<text x="58.4" y="121.5">GNDD</text>
<text x="68.5" y="121.5">GNDD</text>
<text x="69.4" y="125.3">U5A</text>
<text x="77.4" y="121.5">GNDD</text>
<text x="126.9" y="121.5">GNDD</text>
<text x="131.6" y="125.3">U5B</text>
<text x="137.1" y="121.5">GNDD</text>
<text x="146" y="121.5">GNDD</text>
<text x="200.5" y="120.3">~{RESET}/PE0</text>
<text x="202.1" y="122.8">XTAL1/PE1</text>
<text x="202.1" y="125.3">XTAL2/PE2</text>
<text x="221.2" y="124.7">Y1</text>
<text x="67.4" y="127.9">ILD213T</text>
<text x="80.4" y="129.2">390R</text>
<text x="80.9" y="126.7">R10</text>
<text x="129.7" y="127.9">ILD213T</text>
<text x="143.9" y="129.2">390R</text>
<text x="144.4" y="126.7">R11</text>
<text x="200" y="131.8" transform="rotate(-90 200 131.8)">GND</text>
<text x="202.6" y="131.8" transform="rotate(-90 202.6 131.8)">AGND</text>
<text x="219.4" y="127">12MHz</text>
<text x="275.8" y="130.4">BZ1</text>
<text x="219.8" y="135.6">C12</text>
<text x="219.9" y="137.9">22pF</text>
<text x="230" y="135.6">C13</text>
<text x="230" y="137.9">22pF</text>
<text x="275.9" y="133">Buzzer</text>
<text x="38.4" y="141.9">J4</text>
<text x="55.8" y="143.1">GNDD</text>
<text x="79.4" y="143.7">GND</text>
<text x="121.9" y="143.1">GNDD</text>
<text x="140.4" y="143.7">GND</text>
<text x="249.3" y="141.7">390R</text>
<text x="249.8" y="139.4">R12</text>
<text x="265.6" y="143.1">Q3</text>
<text x="35" y="144.4">Mini-DIN-6</text>
<text x="149.8" y="145.7">GNDD</text>
<text x="198.8" y="146.2">GND</text>
<text x="215.3" y="146.2">GND</text>
<text x="225.5" y="146.2">GND</text>
<text x="265.8" y="144.4">BC817</text>
<text x="81.2" y="155.8">GNDD</text>
<text x="97.7" y="154.6">GNDD</text>
<text x="136" y="155.8">U6</text>
<text x="146.6" y="154.6">20k</text>
<text x="26.9" y="157.1">D3</text>
<text x="27.2" y="159.6">4148</text>
<text x="52" y="159.6">GNDD</text>
<text x="102.1" y="161">R13</text>
<text x="122.3" y="159.6">390R</text>
<text x="122.8" y="157.2">R14</text>
<text x="128.6" y="158.4">TLP185(GR-TPL,E(O</text>
<text x="146.3" y="157.1">RV1</text>
<text x="261.1" y="156.4">GND</text>
<text x="55.6" y="166">TC7662Bx0A</text>
<text x="72.5" y="166">U7</text>
<text x="86.6" y="166">1uF</text>
<text x="86.7" y="163.4">C14</text>
<text x="102.2" y="163.3">820R</text>
<text x="37.1" y="171.1">C15</text>
<text x="37.2" y="173.6">4.7uF</text>
<text x="48.6" y="171.1">C16</text>
<text x="48.7" y="173.6">100nF</text>
<text x="60.2" y="169.8">BOOST</text>
<text x="67.9" y="171.9" transform="rotate(-90 67.9 171.9)">V+</text>
<text x="69.5" y="169.8">VOUT</text>
<text x="113.6" y="171.2">R15</text>
<text x="113.7" y="173.5">240R</text>
<text x="60.2" y="177.4">OSC</text>
<text x="69.7" y="174.9">CAP+</text>
<text x="82.9" y="178.7">C17</text>
<text x="95.5" y="177.4">VI</text>
<text x="101" y="175.5" transform="rotate(-90 101 175.5)">ADJ</text>
<text x="102.6" y="177.4">VO</text>
<text x="123.9" y="174.2">GND</text>
<text x="163.9" y="176.1">PWR_FLAG</text>
<text x="31.7" y="182.5">GNDD</text>
<text x="43.1" y="182.5">GNDD</text>
<text x="60.2" y="182.5">LV</text>
<text x="70.1" y="185">CAP-</text>
<text x="82.8" y="181.2">1uF</text>
<text x="97.6" y="185">LM337</text>
<text x="99.2" y="182.5">U8</text>
<text x="114.6" y="182.5">C18</text>
<text x="114.8" y="185">100nF</text>
<text x="126" y="185">1uF</text>
<text x="126" y="182.5">C19</text>
<text x="67.9" y="186.4" transform="rotate(-90 67.9 186.4)">GND</text>
<text x="166.3" y="191.4">GNDD</text>
<text x="64.7" y="195.2">GNDD</text>
<text x="109.2" y="193.9">GNDD</text>
<text x="120.6" y="193.9">GNDD</text>
</g>
<g font-size="1.8" fill="#a90000">
<text x="79.5" y="25.4">1</text>
<text x="92.2" y="25.4">3</text>
<text x="86.1" y="32.5" transform="rotate(-90 86.1 32.5)">2</text>
<text x="199.1" y="45.2" transform="rotate(-90 199.1 45.2)">4</text>
<text x="201.7" y="45.7" transform="rotate(-90 201.7 45.7)">19</text>
<text x="29" y="52.2" transform="rotate(-90 29 52.2)">0</text>
<text x="184.4" y="50.8">21</text>
<text x="212.9" y="50.8">8</text>
<text x="212.9" y="53.3">9</text>
<text x="265.6" y="50.8">1</text>
<text x="265.6" y="53.3">2</text>
<text x="34.4" y="59.7">4</text>
<text x="34.4" y="54.6">5</text>
<text x="34.4" y="57.1">9</text>
<text x="138.2" y="54.7" transform="rotate(-90 138.2 54.7)">2</text>
<text x="148.7" y="59.7">1</text>
<text x="212.4" y="55.9">16</text>
<text x="212.4" y="58.4">23</text>
<text x="265.6" y="55.9">3</text>
<text x="265.6" y="58.4">4</text>
<text x="34.4" y="64.8">3</text>
<text x="34.4" y="62.2">8</text>
<text x="98.8" y="60.4" transform="rotate(-90 98.8 60.4)">3</text>
<text x="110" y="63.5">1</text>
<text x="148.7" y="64.8">3</text>
<text x="148.7" y="62.2">4</text>
<text x="212.4" y="61">24</text>
<text x="212.4" y="63.5">26</text>
<text x="265.6" y="61">5</text>
<text x="265.6" y="63.5">6</text>
<text x="34.4" y="69.8">2</text>
<text x="34.4" y="67.3">7</text>
<text x="56.7" y="68.6">3</text>
<text x="64.3" y="66">1</text>
<text x="64.3" y="71.1">2</text>
<text x="73.2" y="66">1</text>
<text x="73.2" y="71.1">2</text>
<text x="80.8" y="71.1">3</text>
<text x="80.8" y="66">4</text>
<text x="87.1" y="71.1">6</text>
<text x="87.1" y="66">7</text>
<text x="110" y="66">4</text>
<text x="110" y="71.1">5</text>
<text x="148.7" y="67.3">5</text>
<text x="212.4" y="66">27</text>
<text x="212.4" y="68.6">28</text>
<text x="265.6" y="66">7</text>
<text x="265.6" y="68.6">8</text>
<text x="265.6" y="71.1">9</text>
<text x="34.4" y="74.9">1</text>
<text x="34.4" y="72.4">6</text>
<text x="110" y="73.7">8</text>
<text x="138.2" y="73.8" transform="rotate(-90 138.2 73.8)">6</text>
<text x="212.4" y="73.7">30</text>
<text x="212.9" y="76.2">3</text>
<text x="265.1" y="73.7">10</text>
<text x="265.1" y="76.2">11</text>
<text x="98.8" y="78.2" transform="rotate(-90 98.8 78.2)">2</text>
<text x="212.4" y="83.8">17</text>
<text x="212.9" y="78.7">6</text>
<text x="212.9" y="81.3">7</text>
<text x="265.1" y="78.7">12</text>
<text x="265.1" y="81.3">13</text>
<text x="265.1" y="83.8">14</text>
<text x="212.4" y="86.4">18</text>
<text x="212.4" y="88.9">22</text>
<text x="265.1" y="86.4">15</text>
<text x="265.1" y="88.9">16</text>
<text x="212.4" y="91.4">25</text>
<text x="265.1" y="91.4">17</text>
<text x="265.1" y="94">18</text>
<text x="83.3" y="97.8">1</text>
<text x="96" y="97.8">8</text>
<text x="151.9" y="97.8">3</text>
<text x="164.6" y="97.8">6</text>
<text x="212.4" y="96.5">29</text>
<text x="212.4" y="99.1">32</text>
<text x="212.9" y="101.6">1</text>
<text x="265.1" y="96.5">19</text>
<text x="79.8" y="106.2" transform="rotate(-90 79.8 106.2)">3</text>
<text x="83.3" y="102.9">2</text>
<text x="96" y="102.9">7</text>
<text x="148.3" y="106.2" transform="rotate(-90 148.3 106.2)">3</text>
<text x="151.9" y="102.9">4</text>
<text x="164.6" y="102.9">5</text>
<text x="212.9" y="104.1">2</text>
<text x="73.2" y="109.2">1</text>
<text x="79.8" y="113.8" transform="rotate(-90 79.8 113.8)">2</text>
<text x="141.7" y="109.2">1</text>
<text x="148.3" y="113.8" transform="rotate(-90 148.3 113.8)">2</text>
<text x="212.4" y="109.2">13</text>
<text x="212.4" y="111.8">14</text>
<text x="212.4" y="114.3">15</text>
<text x="212.4" y="119.4">31</text>
<text x="212.4" y="121.9">10</text>
<text x="212.4" y="124.5">11</text>
<text x="64.3" y="130.8">8</text>
<text x="77" y="130.8">1</text>
<text x="126.5" y="130.8">6</text>
<text x="139.2" y="130.8">3</text>
<text x="268.7" y="128.3">1</text>
<text x="64.3" y="135.9">7</text>
<text x="77" y="135.9">2</text>
<text x="126.5" y="135.9">5</text>
<text x="139.2" y="135.9">4</text>
<text x="199.1" y="134.1" transform="rotate(-90 199.1 134.1)">5</text>
<text x="201.7" y="134.6" transform="rotate(-90 201.7 134.6)">20</text>
<text x="268.7" y="133.3">2</text>
<text x="264.4" y="140.4" transform="rotate(-90 264.4 140.4)">3</text>
<text x="32.5" y="148.6">6</text>
<text x="45.2" y="148.6">5</text>
<text x="257.6" y="145.3">1</text>
<text x="264.4" y="148.1" transform="rotate(-90 264.4 148.1)">2</text>
<text x="32.5" y="153.7">2</text>
<text x="45.2" y="153.7">1</text>
<text x="45.2" y="151.1">3</text>
<text x="152.1" y="152.5" transform="rotate(-90 152.1 152.5)">3</text>
<text x="155.1" y="154.9">2</text>
<text x="130.3" y="161.3">1</text>
<text x="143" y="161.3">6</text>
<text x="152.1" y="158.9" transform="rotate(-90 152.1 158.9)">1</text>
<text x="130.3" y="166.4">3</text>
<text x="143" y="166.4">4</text>
<text x="57.9" y="168.9">1</text>
<text x="67.1" y="168.4" transform="rotate(-90 67.1 168.4)">8</text>
<text x="75.7" y="174">2</text>
<text x="75.7" y="168.9">5</text>
<text x="100.1" y="170.9" transform="rotate(-90 100.1 170.9)">4</text>
<text x="57.9" y="176.5">7</text>
<text x="93.5" y="176.5">2</text>
<text x="106.2" y="176.5">1</text>
<text x="57.9" y="181.6">6</text>
<text x="75.7" y="184.1">4</text>
<text x="67.1" y="188.7" transform="rotate(-90 67.1 188.7)">3</text>
</g>
<g font-size="1.8" fill="#0f0f0f">
<text x="218.2" y="50.8">PB0(MISO)</text>
<text x="218.2" y="53.3">PB1(MOSI)</text>
<text x="154.5" y="59.7">MISO(BUZ)</text>
<text x="218.9" y="55.9">PB2(INT1)</text>
<text x="223.9" y="58.4">PB3</text>
<text x="252.7" y="55.9">PB0(MISO)</text>
<text x="252.7" y="58.4">PB1(MOSI)</text>
<text x="47" y="60.9">CAN_H</text>
<text x="113.6" y="63.5">CAN_TX</text>
<text x="151.5" y="64.8">SCK(START_I)</text>
<text x="154.5" y="62.2">MOSI(ALC)</text>
<text x="218.9" y="63.5">PB5(INT2)</text>
<text x="223.9" y="60.9">PB4</text>
<text x="252.7" y="60.9">PB7(SCK)</text>
<text x="252.7" y="63.5">PD5</text>
<text x="113.4" y="66">CAN_RX</text>
<text x="160.3" y="67.3">RST</text>
<text x="219" y="68.6">PB7(SCK)</text>
<text x="223.9" y="66">PB6</text>
<text x="252.7" y="66">PD6</text>
<text x="252.7" y="71.1">PB2(INT1)</text>
<text x="252.7" y="68.6">PD7</text>
<text x="47" y="76.2">CAN_L</text>
<text x="219.1" y="73.6">START_O</text>
<text x="221.3" y="76.2">KEY_O</text>
<text x="252.7" y="76.2">PC5</text>
<text x="252.7" y="73.6">PC4</text>
<text x="220.1" y="81.3">CAN_RX</text>
<text x="220.3" y="78.7">CAN_TX</text>
<text x="223.9" y="83.8">PC4</text>
<text x="252.7" y="83.8">PB3</text>
<text x="252.7" y="78.7">PC6</text>
<text x="252.7" y="81.3">PC7(D2A)</text>
<text x="223.9" y="88.9">PC6</text>
<text x="223.9" y="86.3">PC5</text>
<text x="252.7" y="86.3">PB4</text>
<text x="252.7" y="88.9">PB5(INT2)</text>
<text x="219.2" y="91.4">PC7(D2A)</text>
<text x="252.7" y="94">PD0</text>
<text x="252.7" y="91.4">PB6</text>
<text x="98.4" y="97.8">START_O</text>
<text x="168" y="97.8">KEY_O</text>
<text x="218" y="101.6">MISO(BUZ)</text>
<text x="222.2" y="99">KEY_I</text>
<text x="223.9" y="96.5">PD0</text>
<text x="212.4" y="106.7">12 SCK(START_I)</text>
<text x="218" y="104.1">MOSI(ALC)</text>
<text x="34.3" y="109.2">START_TS</text>
<text x="223.9" y="109.2">PD5</text>
<text x="223.9" y="111.7">PD6</text>
<text x="223.9" y="114.3">PD7</text>
<text x="232.7" y="119.4">RST</text>
<text x="86.8" y="130.8">SCK(START_I)</text>
<text x="151.1" y="130.8">KEY_I</text>
<text x="237.5" y="143.5">MISO(BUZ)</text>
<text x="72" y="148.6">KEY_TT</text>
<text x="25.4" y="151.1">PULLUP4</text>
<text x="48.4" y="153.7">ALC</text>
<text x="158.9" y="154.9">ALC</text>
<text x="111.8" y="161.3">MOSI(ALC)</text>
</g>
</svg>
